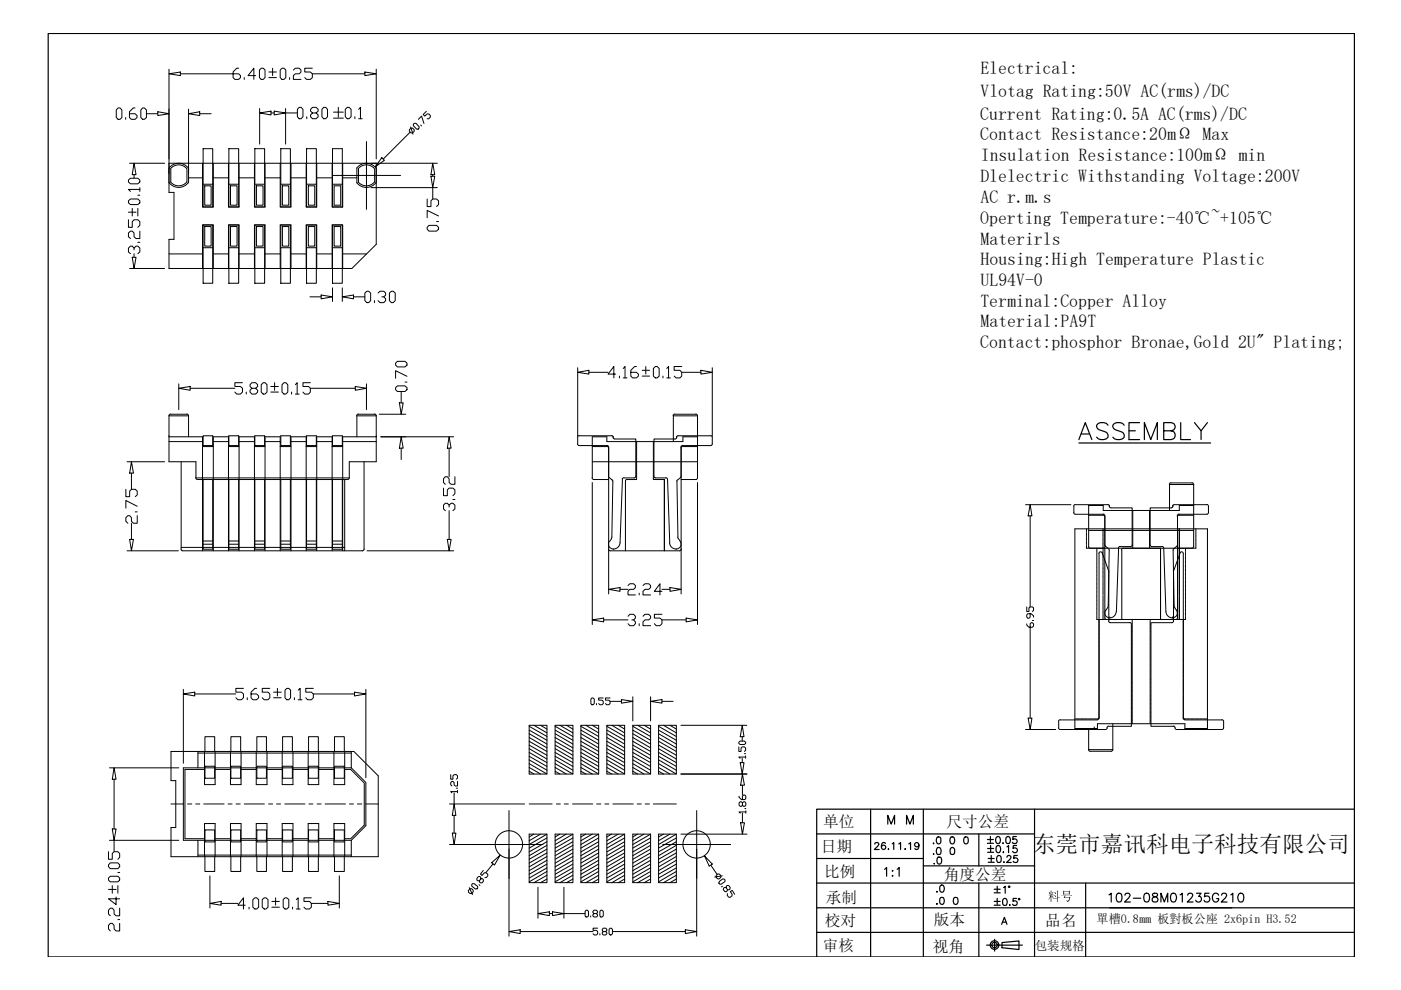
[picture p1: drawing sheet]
<svg xmlns="http://www.w3.org/2000/svg" width="297mm" height="210mm" viewBox="0 0 297 210" stroke-linecap="round" stroke-linejoin="round" font-family="sans-serif">
<!-- layer: DASH -->
<g fill="none" stroke="#000" stroke-width=".21">
<path d="M35.8 34.6h44v17.2l-5.2 5.1h-38.8v-6.2h1.1v-9.9h-1.1zM35.8 38.7a2.56 2.56 0 0 0 4.1 0M35.8 35.6a2.56 2.56 0 0 1 4.1 0M36.2 38.6a2.22 2.22 0 0 0 3.4 0M36.2 35.8a2.22 2.22 0 0 1 3.4 0M36.2 35.8v2.8M39.6 35.8v2.8M40 37.7h2.9M40 35.7v3.1M42.9 34.6v9.3h2.3v-9.3M43.1 31.5h2v12.4h-2zM43.1 39.1h2"/>
<path d="M43.4 39.4h1.4v4.1h-1.4zM45.2 37.7h3.2M48.4 34.6v9.3h2.3v-9.3M48.5 31.5h2.1v12.4h-2.1zM48.5 39.1h2.1M48.9 39.4h1.4v4.1h-1.4zM50.7 37.7h3.2M53.9 34.6v9.3h2.3v-9.3M54 31.5h2.1v12.4h-2.1zM54 39.1h2.1M54.4 39.4h1.4v4.1h-1.4zM56.2 37.7h3.2"/>
<path d="M59.4 34.6v9.3h2.3v-9.3M59.5 31.5h2.1v12.4h-2.1zM59.5 39.1h2.1M59.9 39.4h1.3v4.1h-1.3zM61.7 37.7h3.2M64.9 34.6v9.3h2.3v-9.3M65 31.5h2.1v12.4h-2.1zM65 39.1h2.1M65.4 39.4h1.3v4.1h-1.3zM67.2 37.7h3.2M70.4 34.6v9.3h2.3v-9.3M70.5 39.1h2.1"/>
<path d="M70.8 39.4h1.4v4.1h-1.4zM72.7 37.7h3M75.6 38.7a2.56 2.56 0 0 0 4.1 0M75.6 35.6a2.56 2.56 0 0 1 4.1 0M75.7 35.7v3.1M76 38.6a2.22 2.22 0 0 0 3.4 0M76 35.8a2.22 2.22 0 0 1 3.4 0M76 35.8v2.8M79.4 35.8v2.8M35.8 53.8h7.1M42.9 56.9v-9.2h2.3v9.2M43.1 47.7h2v12.4h-2z"/>
<path d="M43.1 52.5h2M43.4 48h1.4v4.2h-1.4zM45.2 53.8h3.2M48.4 56.9v-9.2h2.3v9.2M48.5 47.7h2.1v12.4h-2.1zM48.5 52.5h2.1M48.9 48h1.4v4.2h-1.4zM50.7 53.8h3.2M53.9 56.9v-9.2h2.3v9.2M54 47.7h2.1v12.4h-2.1zM54 52.5h2.1M54.4 48h1.4v4.2h-1.4z"/>
<path d="M56.2 53.8h3.2M59.4 56.9v-9.2h2.3v9.2M59.5 47.7h2.1v12.4h-2.1zM59.5 52.5h2.1M59.9 48h1.3v4.2h-1.3zM61.7 53.8h3.2M64.9 56.9v-9.2h2.3v9.2M65 47.7h2.1v12.4h-2.1zM65 52.5h2.1M65.4 48h1.3v4.2h-1.3zM67.2 53.8h3.2M70.4 56.9v-9.2h2.3v9.2"/>
<path d="M70.5 47.7h2.1v12.4h-2.1zM70.5 43.9v-12.4h2.1v12.4M70.5 52.5h2.1M70.8 48h1.4v4.2h-1.4zM72.7 53.8h5M35.8 88.2v9.7h5.7v3.4h32.6v-3.4h5.7v-9.7M35.8 92.6h7.1v24.2M35.8 93.6h7.1M35.8 88.2h4.2M36.2 87.8l-.4 .3M36.2 87.8h3.4M38.4 97.9v18.5"/>
<path d="M39.6 87.8l.4 .3M40 88.2v4.4M42.9 94.7h2.3M43.1 92.4h2v2.1h-2zM45.2 93.6h3.2M48.4 94.7h2.3M48.5 92.4h2.1v2.1h-2.1zM50.7 93.6h3.2M53.9 94.7h2.3M54 92.4h2.1v2.1h-2.1zM56.2 93.6h3.2M59.4 94.7h2.3"/>
<path d="M59.5 92.4h2.1v2.1h-2.1zM61.7 93.6h3.2M64.9 94.7h2.3M65 92.4h2.1v2.1h-2.1zM67.2 93.6h3.2M70.4 94.7h2.3M70.5 92.4h2.1v2.1h-2.1zM72.7 93.6h7.1M75.7 88.2v4.4M75.7 88.2h4.1M76 87.8l-.4 .3M76 87.8h3.4"/>
<path d="M77.2 97.9v18.5M79.4 87.8l.4 .3M79.8 92.6h-7.1v24.2M122.4 94.1l.4 .4 5.9-.1 .3 .4M122.5 92.7v1.4M122.8 92.4l-.4 .3M122.8 92.4h6.9M125.6 94.7l3.1-.1 .3 .4M125.6 97.9h22.3M129 94.8v21.6M129.7 92.4l.3 .3M130 92.7l.3 .4h4.5v7.9l-.4 .3"/>
<path d="M130 92.7h.1M135 93.6v8.1h-2M138.5 93.6v8.1h2.4v15.1M142.8 88.2h5.1M142.8 88.2v5.4M143.1 87.8l-.4 .3M143.1 87.8h4.4M143.1 93.1h-4.4v7.9M143.5 92.7h.1M143.5 92.7l-.4 .4M143.8 92.4l-.4 .3M143.8 92.4h6.9"/>
<path d="M144.4 94.8v21.6M147.5 87.8l.4 .3M147.9 94.7l-3.2-.1-.3 .4M147.9 88.2v13.1M147.9 92.6h-3.1v1h-16.1v-1h-3.1v8.7M150.7 92.4l.3 .3M150.7 94.5l-6-.1-.3 .4M151 92.7v1.4l-.3 .4M38.4 116.4l.3 .4h38.1M38.4 116.1h4.5M41.5 101.3l.4 .4h31.8M43.1 101.7v14.7h2v-14.7"/>
<path d="M43.1 116.1h2M43.1 115.4h2M43.1 114.7h2M45.2 116.8v-24.2h3.2v24.2M45.2 116.1h3.2M48.5 101.7v14.7h2.1v-14.7M48.5 116.1h2.1M48.5 115.4h2.1M48.5 114.7h2.1M50.7 116.8v-24.2h3.2v24.2M50.7 116.1h3.2M54 101.7v14.7h2.1v-14.7"/>
<path d="M54 116.1h2.1M54 115.4h2.1M54 114.7h2.1M56.2 116.8v-24.2h3.2v24.2M56.2 116.1h3.2M59.5 101.7v14.7h2.1v-14.7M59.5 116.1h2.1M59.5 115.4h2.1M59.5 114.7h2.1M61.7 116.8v-24.2h3.2v24.2M61.7 116.1h3.2M65 101.7v14.7h2.1v-14.7"/>
<path d="M65 116.1h2.1M65 115.4h2.1M65 114.7h2.1M67.2 116.8v-24.2h3.2v24.2M67.2 116.1h3.2M70.5 101.7v14.7h2.1v-14.7M70.5 116.1h2.1M70.5 115.4h2.1M70.5 114.7h2.1M72.7 116.1h.4M73.1 101.7v15.1M74.1 101.3l-.4 .4"/>
<path d="M77.2 116.4l-.4 .4M125.5 101.3l.4 .4M125.9 101.7h3.1M129 116.4l.4 .4h14.7l.3-.4M129 101l.1 .2M129.2 101.2l.6 .6M129.2 114.8a1.04 1.04 0 0 0 .8 1.6M129.6 114.2l-.3 .6M129.8 101.8l.1 .3-.2 11.8-.1 .3M130.1 116.4h.1M132 101.7l-.5 13.4a1.38 1.38 0 0 1-1.4 1.3M132.3 101.3l-.4 .3"/>
<path d="M132.3 101.3h2.2M132.6 102v14.8M133 101.6l-.4 .4M138.6 101l.4 .3h2.2M141.2 101.3l.3 .3 .5 13.5M142 115.1a1.38 1.38 0 0 0 1.3 1.3M143.4 116.4h.1M143.5 102.1l.2 11.8M143.6 101.8l-.1 .2M143.7 113.9l.1 .3M143.9 114.2l.3 .6M144.2 114.8a1.04 1.04 0 0 1-.8 1.6"/>
<path d="M144.4 101l-.7 .8M144.4 101.7h3.1M147.9 101.3l-.4 .4M227.6 108.7l.4 .3h5.9M227.7 107.3v1.4M227.9 112.1h28.1v42.4h-4.8v-1.1h-18.5v1.1h-4.8zM228 107l-.4 .3M228 107h6.9M230.3 115.7v.5h.3M230.3 112.1v.6M230.3 112.8h.1M230.3 112.9v.1"/>
<path d="M230.3 113.1v.5M230.3 113.7h.1M230.3 113.8v.1M230.3 114v.4M230.3 114.5v.1M230.3 114.7v.1M230.3 114.8v.5M230.3 115.3v.1M230.3 115.5v.1M230.7 116.2h.1M230.8 115.9l.3 .3M230.8 112.5h22.3"/>
<path d="M230.8 109.2h3.1M230.9 116.2h.1M231 116.2h21.9M232.6 116.2v.5M232.6 116.8v.1M232.6 117v.1M232.6 117.2v.4M232.6 117.7v.1M232.6 117.8v.1M232.6 118v.4M232.6 118.5v.1M232.6 118.7v.1"/>
<path d="M232.6 118.9v.4M232.6 119.4v.1M232.6 119.5v.1M232.6 119.7v.5M233 117.4l.3-.4 .4 .2 1.3 3.8M233 117.4v34.9M233.9 112.1v.4M233.9 112.6v.1M233.9 112.8h.1M233.9 112.9v.5M233.9 113.5v.1M233.9 113.7h.1"/>
<path d="M233.9 113.8v.4M233.9 114.3v.1M233.9 114.5v.1M233.9 114.7v.4M233.9 115.2v.1M233.9 115.3v.1M233.9 115.5v.4M233.9 116v.1M233.9 116.2v.1M233.9 116.4v.4M233.9 116.9v.1M233.9 117.1v.1"/>
<path d="M233.9 117.2v.5M233.9 117.8h.1M233.9 117.9v.1M233.9 118.1v.4M233.9 118.6v.1M233.9 118.8v.1M233.9 118.9v.5M233.9 119.5h.1M233.9 119.6v.1M233.9 119.8v.5M233.9 109l.3 .4v21.6M233.9 109.2l.3 .4"/>
<path d="M234.2 115.5l1 1.2-.2 11.8-.2 .3M234.9 107l.3 .3M235.2 107.3l.3 .4h4.5v8l-.3 .2h-2.2M235.2 107.3h.1M237.2 116.2l-.5 13.5M237.5 115.9l-.4 .3M237.8 116.6v14.7M238.2 116.2l-.4 .4M240.2 108.2v8h-2M243.7 108.2v8h2.4v15.1v-15.1M244.2 115.9h2.2M246.4 115.9l.3 .3"/>
<path d="M246.7 116.2l.5 13.5a1.38 1.38 0 0 0 1.4 1.3M248.3 102.3l-.4 .4M248.3 102.4h4.4M248.7 107.3l-.4 .4h-4.4v7.9l.3 .3M248.7 107.3h.1M249 107l-.4 .3M249 107h6.9M249.7 109.4v21.6M249.7 115.5l-1 1.2 .2 11.8 .2 .3a1.16 1.16 0 0 1 .5 1.3 1.16 1.16 0 0 1-1 .9M250 109.2l-.4 .4M250 109l-.4 .4M250 109.2h3.1"/>
<path d="M250 112.1v.4M250 112.6v.1M250 112.8h.1M250 112.9v.5M250 113.5v.1M250 113.7h.1M250 113.8v.4M250 114.3v.1M250 114.5v.1M250 114.7v.4M250 115.2v.1M250 115.3v.1"/>
<path d="M250 115.5v.4M250 116v.1M250 116.2v.1M250 116.4v.4M250 116.9v.1M250 117.1v.1M250 117.2v.5M250 117.8h.1M250 117.9v.1M250 118.1v.4M250 118.6v.1M250 118.8v.1"/>
<path d="M250 118.9v.5M250 119.5h.1M250 119.6v.1M250 119.8v.5M251.3 116.2v.5M251.3 116.8v.1M251.3 117v.1M251.3 117.2v.4M251.3 117.7v.1M251.3 117.8v.1M251.3 118v.4M251.3 118.5v.1"/>
<path d="M251.3 118.7v.1M251.3 118.9v.4M251.3 119.4v.1M251.3 119.5v.1M251.3 119.7v.5M252.7 102.3l.4 .4M253 116.2h.1M253.1 102.7v13.2l-.4 .3M253.1 107.2h-3.1v1h-16.1v-1h-3.1v8.7M253.1 102.7h-5.1v5.5M253.1 116.2h.1M253.5 115.7v.5h-.2"/>
<path d="M253.5 112.1v.6M253.5 112.8h.1M253.5 112.9v.1M253.5 113.1v.5M253.5 113.7h.1M253.5 113.8v.1M253.5 114v.4M253.5 114.5v.1M253.5 114.7v.1M253.5 114.8v.5M253.5 115.3v.1M253.5 115.5v.1"/>
<path d="M255.9 107l.3 .3v1.4M256.2 108.7l-.3 .3h-5.9M232.6 130.9v.4h1.3v-.3M232.6 120.3h.1M232.6 120.4v.1M232.6 120.6v.4M232.6 121.1v.1M232.6 121.3v.1M232.6 121.4v.5M232.6 121.9v.1M232.6 122.1v.1M232.6 122.3v.4"/>
<path d="M232.6 122.8v.1M232.6 123v.1M232.6 123.2v.4M232.6 123.7v.1M232.6 123.9h.1M232.6 124v.4M232.6 124.5v.1M232.6 124.7v.1M232.6 124.9v.4M232.6 125.4v.1M232.6 125.5v.1M232.6 125.7v.4"/>
<path d="M232.6 126.2v.2M232.6 126.4v.1M232.6 126.6v.4M232.6 127.1v.1M232.6 127.3v.1M232.6 127.5v.4M232.6 128h.1M232.6 128.1v.1M232.6 128.3v.4M232.6 128.8v.1M232.6 129v.1M232.6 129.1v.5"/>
<path d="M232.6 129.7v.1M232.6 129.9h.1M232.6 130v.5M232.6 130.5v.1M232.6 130.7v.1M233.9 131.3h.3M233.9 120.3v.1M233.9 120.5v.1M233.9 120.7v.4M233.9 121.2v.1M233.9 121.4h.1M233.9 121.5v.4"/>
<path d="M233.9 122v.1M233.9 122.2v.1M233.9 122.4v.4M233.9 122.9v.1M233.9 123.1v.1M233.9 123.3v.4M233.9 123.8v.1M233.9 123.9v.1M233.9 124.1v.4M233.9 124.6v.1M233.9 124.8v.1M233.9 125v.4"/>
<path d="M233.9 125.5h.1M233.9 125.6v.1M233.9 125.8v.4M233.9 126.4h.1M233.9 126.5v.1M233.9 126.7v.4M233.9 127.2v.1M233.9 127.4v.1M233.9 127.5v.5M233.9 128v.1M233.9 128.2v.1M233.9 128.4v.4"/>
<path d="M233.9 128.9v.1M233.9 129.1h.1M233.9 129.2v.5M233.9 129.8v.1M233.9 129.9v.1M233.9 130.1v.4M233.9 130.6v.1M233.9 130.8v.1M234.2 131l.4 .3M234.3 131.3h.1M234.5 131.3h15.2M234.8 128.8a1.16 1.16 0 0 0-.6 1.2 1.16 1.16 0 0 0 .8 1h.3"/>
<path d="M235 131.7l.4 .3M235.1 121v.1M235.1 121.1v10.6M235.3 131h.1M235.4 132h4.1M236.7 129.7a1.38 1.38 0 0 1-1.4 1.3M239.5 132l.4 .4v21.6h-4.8M240 131.3v.6M240 132v.1M240 132.2h.1M240 132.3v.4M240 132.8v.1"/>
<path d="M240 133v.1M240 133.2v.4M240 133.7v.1M240 133.8v.1M240 134v.5M240 134.6h.1M240 134.7v.1M240 134.9v.4M240 135.4v.1M240 135.6v.1M240 135.7v.5M240 136.3h.1"/>
<path d="M240 136.4v.1M240 136.6v.4M240 137.1v.1M240 137.3v.1M240 137.5v.4M240 138v.1M240 138.2h.1M240 138.3v.5M240 138.8v.1M240 139v.1M240 139.2v.4M240 139.7v.1"/>
<path d="M240 139.9h.1M243.9 131.3v.6M243.9 132v.1M243.9 132.2h.1M243.9 132.3v.4M243.9 132.8v.1M243.9 133v.1M243.9 133.2v.4M243.9 133.7v.1M243.9 133.8v.1M243.9 134v.5M243.9 134.6h.1"/>
<path d="M243.9 134.7v.1M243.9 134.9v.4M243.9 135.4v.1M243.9 135.6v.1M243.9 135.7v.5M243.9 136.3h.1M243.9 136.4v.1M243.9 136.6v.4M243.9 137.1v.1M243.9 137.3v.1M243.9 137.5v.4M243.9 138v.1"/>
<path d="M243.9 138.2h.1M243.9 138.3v.5M243.9 138.8v.1M243.9 139v.1M243.9 139.2v.4M243.9 139.7v.1M243.9 139.9h.1M244 132.4v21.6h4.8M244.3 132l-.3 .3M244.4 132h4.1M248.6 131h.1M248.8 121v.1"/>
<path d="M248.8 121.1v10.6l-.4 .3M248.8 121l1.4-3.8 .2-.2 .3 .1 .2 .3v34.9M249.7 131l-.4 .3M249.8 131.3h.1M250 131v.3M250 120.3v.1M250 120.5v.1M250 120.7v.4M250 121.2v.1M250 121.4h.1M250 121.5v.4M250 122v.1"/>
<path d="M250 122.2v.1M250 122.4v.4M250 122.9v.1M250 123.1v.1M250 123.3v.4M250 123.8v.1M250 123.9v.1M250 124.1v.4M250 124.6v.1M250 124.8v.1M250 125v.4M250 125.5h.1"/>
<path d="M250 125.6v.1M250 125.8v.4M250 126.4h.1M250 126.5v.1M250 126.7v.4M250 127.2v.1M250 127.4v.1M250 127.5v.5M250 128v.1M250 128.2v.1M250 128.4v.4M250 128.9v.1"/>
<path d="M250 129.1h.1M250 129.2v.5M250 129.8v.1M250 129.9v.1M250 130.1v.4M250 130.6v.1M250 130.8v.1M250.1 131.3h.4M250.6 131.3h.1M250.8 131.3h.1M251.3 130.9v.4h-.3M251.3 120.3h.1"/>
<path d="M251.3 120.4v.1M251.3 120.6v.4M251.3 121.1v.1M251.3 121.3v.1M251.3 121.4v.5M251.3 121.9v.1M251.3 122.1v.1M251.3 122.3v.4M251.3 122.8v.1M251.3 123v.1M251.3 123.2v.4M251.3 123.7v.1"/>
<path d="M251.3 123.9h.1M251.3 124v.4M251.3 124.5v.1M251.3 124.7v.1M251.3 124.9v.4M251.3 125.4v.1M251.3 125.5v.1M251.3 125.7v.4M251.3 126.2v.2M251.3 126.4v.1M251.3 126.6v.4M251.3 127.1v.1"/>
<path d="M251.3 127.3v.1M251.3 127.5v.4M251.3 128h.1M251.3 128.1v.1M251.3 128.3v.4M251.3 128.8v.1M251.3 129v.1M251.3 129.1v.5M251.3 129.7v.1M251.3 129.9h.1M251.3 130v.5M251.3 130.5v.1"/>
<path d="M251.3 130.7v.1M36.3 159.3h38.7l5.2 5.2v17.1h-43.9v-6.1h1v-10h-1zM42 159.7h32.5M42 159.3v3.5M43.4 159.3v7.1h2.2v-7.1M43.4 159.3v-3.1h2.1v3.1M48.9 159.3v7.1h2.2v-7.1M49 159.3v-3.1h2v3.1M54.3 159.3v7.1h2.3v-7.1M54.5 159.3v-3.1h2v3.1M59.8 159.3v7.1h2.3v-7.1M59.9 159.3v-3.1h2.1v3.1"/>
<path d="M65.3 159.3v7.1h2.3v-7.1M65.4 159.3v-3.1h2.1v3.1M70.8 159.3v7.1h2.3v-7.1M70.9 159.3v-3.1h2.1v3.1M74.5 159.3v3.5M112.2 153.8h3.8v10.3h-3.8zM112.2 158.7l3.8 2.2M112.2 159.5l3.8 2.2M112.2 157.2l3.8 2.1M112.2 158l3.8 2.1M112.2 155.6l3.8 2.2M112.2 156.4l3.8 2.2"/>
<path d="M112.2 154l3.8 2.2M112.2 154.8l3.8 2.2M113.2 153.8l2.8 1.6M114.6 153.8l1.4 .8M117.7 153.8h3.8v10.3h-3.8zM117.7 157.2l3.8 2.1M117.7 158l3.8 2.1M117.7 156.4l3.8 2.2M117.7 158.7l3.8 2.2M117.7 159.5l3.8 2.2M117.7 155.6l3.8 2.2M117.7 154l3.8 2.2"/>
<path d="M117.7 154.8l3.8 2.2M118.7 153.8l2.8 1.6M120.1 153.8l1.4 .8M123.2 153.8h3.7v10.3h-3.7zM123.2 158.7l3.7 2.2M123.2 156.4l3.7 2.2M123.2 159.5l3.7 2.2M123.2 157.2l3.7 2.1M123.2 158l3.7 2.1M123.2 155.6l3.7 2.2M123.2 154l3.7 2.2M123.2 154.8l3.7 2.2"/>
<path d="M124.2 153.8l2.7 1.6M125.6 153.8l1.3 .8M128.7 153.8h3.7v10.3h-3.7zM128.7 157.2l3.7 2.1M128.7 158l3.7 2.1M128.7 158.7l3.7 2.2M128.7 159.5l3.7 2.2M128.7 155.6l3.7 2.2M128.7 156.4l3.7 2.2M128.7 154l3.7 2.2M128.7 154.8l3.7 2.2M129.7 153.8l2.7 1.6"/>
<path d="M131.1 153.8l1.3 .8M134.2 153.8h3.7v10.3h-3.7zM134.2 158.7l3.7 2.2M134.2 159.5l3.7 2.2M134.2 157.2l3.7 2.1M134.2 158l3.7 2.1M134.2 155.6l3.7 2.2M134.2 156.4l3.7 2.2M134.2 154l3.7 2.2M134.2 154.8l3.7 2.2M135.2 153.8l2.7 1.6M136.6 153.8l1.3 .8"/>
<path d="M139.6 153.8h3.8v10.3h-3.8zM139.6 158.7l3.8 2.2M139.6 157.2l3.8 2.1M139.6 156.4l3.8 2.2M139.6 159.5l3.8 2.2M139.6 158l3.8 2.1M139.6 155.6l3.8 2.2M139.6 154l3.8 2.2M139.6 154.8l3.8 2.2M140.7 153.8l2.7 1.6M142 153.8l1.4 .8M224.4 154.3l.4 .4h9.6"/>
<path d="M224.5 153v1.3M224.8 152.6l-.4 .4M224.8 152.6h7.9M227.9 152.4h.5M228.4 152.4h.1M228.6 152.4h.1M228.8 152.4h.4M229.3 152.4h.1M229.5 152.4h.1M229.6 152.4h.5M230.1 152.4h.1M230.3 152.4h.1"/>
<path d="M230.5 152.4h.4M230.8 158.9l.3 .4h4.5M231 152.4h.1M231.2 152.4h.1M231.4 152.4h.4M231.9 152.4h.1M232 154.3h.1M232 152.4h.1M233 152.2l-.3 .4M233 152.1l-.2 .3h-.6M234.8 154.3l-.4 .4M235.1 154l-.4 .3"/>
<path d="M235.9 158.9l-.3 .4M235.9 153.4v5.5h-5.1v-4.4M240 140v.4M240 140.5v.2M240 140.7v.1M240 140.9v.4M240 141.4v.1M240 141.6v.1M240 141.8v.4M240 142.3v.1M240 142.4v.1M240 142.6v.4"/>
<path d="M240 143.1v.1M240 143.3v.1M240 143.5v.4M240 144v.1M240 144.2v.1M240 144.3v.5M240 144.9h.1M240 145v.1M240 145.2v.4M240 145.7v.1M240 145.9v.1M240 146v.5"/>
<path d="M240 146.5v.1M240 146.7v.1M240 146.9v.4M240 147.4v.1M240 147.6v.1M240 147.8v.4M240 148.3v.1M240 148.4v.1M240 148.6v.4M240 149.1v.1M240 149.3v.1M240 149.5v.4"/>
<path d="M240 150v.1M240 150.1v.1M240 150.3v.5M240 150.9h.1M240 151v.1M240 151.2v.4M240 151.7v.1M240 151.9v.1M240 152v.5M240 152.6h.1M240 152.7v.1M240 152.9v.5"/>
<path d="M243.9 140v.4M243.9 140.5v.2M243.9 140.7v.1M243.9 140.9v.4M243.9 141.4v.1M243.9 141.6v.1M243.9 141.8v.4M243.9 142.3v.1M243.9 142.4v.1M243.9 142.6v.4M243.9 143.1v.1M243.9 143.3v.1"/>
<path d="M243.9 143.5v.4M243.9 144v.1M243.9 144.2v.1M243.9 144.3v.5M243.9 144.9h.1M243.9 145v.1M243.9 145.2v.4M243.9 145.7v.1M243.9 145.9v.1M243.9 146v.5M243.9 146.5v.1M243.9 146.7v.1"/>
<path d="M243.9 146.9v.4M243.9 147.4v.1M243.9 147.6v.1M243.9 147.8v.4M243.9 148.3v.1M243.9 148.4v.1M243.9 148.6v.4M243.9 149.1v.1M243.9 149.3v.1M243.9 149.5v.4M243.9 150v.1M243.9 150.1v.1"/>
<path d="M243.9 150.3v.5M243.9 150.9h.1M243.9 151v.1M243.9 151.2v.4M243.9 151.7v.1M243.9 151.9v.1M243.9 152v.5M243.9 152.6h.1M243.9 152.7v.1M243.9 152.9v.5M248.8 154l.7 .7M250.8 152.2l.4 .4"/>
<path d="M250.9 152.1l.2 .3h.6M251.2 152.6h7.9M251.8 152.4h.1M251.9 152.4h.1M252.1 152.4h.4M252.6 152.4h.1M252.8 152.4h.1M253 152.4h.4M253.5 152.4h.1M253.7 152.4h.1M253.8 152.4h.5M254.4 152.4h.1"/>
<path d="M254.5 152.4h.1M254.7 152.4h.4M255.2 152.4h.1M255.4 152.4h.1M255.5 152.4h.5M259.1 152.6l.3 .4v1.3M259.4 154.3l-.3 .4h-9.6M36.3 170.5h2.6M38.9 162.8h35.6l3.1 3.1v9.2l-3.1 3.1h-35.6zM39.8 170.5h.9M41.5 170.5h.8M42 178.2v3.4"/>
<path d="M43.2 170.5h4.3M43.4 163.1h-4.2v14.7h4.2M43.4 162.5h2.1v2.5h-2.1zM43.4 176h2.1v2.5h-2.1zM45.6 163.1h3.3M45.6 177.8h3.3M48.4 170.5h.8M49 162.5h2v2.5h-2zM49 176h2v2.5h-2zM50.1 170.5h.8M51.1 163.1h3.2M51.1 177.8h3.2"/>
<path d="M51.8 170.5h4.3M54.5 162.5h2v2.5h-2zM54.5 176h2v2.5h-2zM56.6 163.1h3.2M56.6 177.8h3.2M57 170.5h.8M58.6 170.5h.9M59.9 162.5h2.1v2.5h-2.1zM59.9 176h2.1v2.5h-2.1zM60.4 170.5h4.3M62.1 163.1h3.2M62.1 177.8h3.2"/>
<path d="M65.4 162.5h2.1v2.5h-2.1zM65.4 176h2.1v2.5h-2.1zM65.5 170.5h.9M67.2 170.5h.9M67.6 163.1h3.2M67.6 177.8h3.2M68.9 170.5h4.4M70.9 162.5h2.1v2.5h-2.1zM70.9 176h2.1v2.5h-2.1zM73.1 163.1h1.3l2.8 2.9v8.9l-2.8 2.9h-1.3M74.1 170.5h.8M74.5 178.2v3.4"/>
<path d="M75.8 170.5h.9M77.5 170.5h2.7M112.2 176.9h3.8v10.2h-3.8zM112.2 170.5h4.9M112.2 161.9l3.8 2.2M112.2 162.7l2.4 1.4M112.2 160.3l3.8 2.2M112.2 161.1l3.8 2.2M112.2 163.5l1 .6M113.2 176.9l-1 .5M114.6 176.9l-2.4 1.4M116 176.9l-3.8 2.2"/>
<path d="M116 178.5l-3.8 2.1M116 177.7l-3.8 2.1M116 179.2l-3.8 2.2M117.7 176.9h3.8v10.2h-3.8zM117.7 160.3l3.8 2.2M117.7 161.9l3.8 2.2M117.7 162.7l2.4 1.4M117.7 161.1l3.8 2.2M117.7 163.5l1 .6M118 170.5h.8M118.7 176.9l-1 .5M119.6 170.5h.9"/>
<path d="M120.1 176.9l-2.4 1.4M121.4 170.5h4.3M121.5 177.7l-3.8 2.1M121.5 176.9l-3.8 2.2M121.5 178.5l-3.8 2.1M121.5 179.2l-3.8 2.2M123.2 176.9h3.7v10.2h-3.7zM123.2 161.9l3.7 2.2M123.2 162.7l2.4 1.4M123.2 160.3l3.7 2.2M123.2 161.1l3.7 2.2M123.2 163.5l1 .6"/>
<path d="M124.2 176.9l-1 .5M125.6 176.9l-2.4 1.4M126.5 170.5h.9M126.9 176.9l-3.7 2.2M126.9 178.5l-3.7 2.1M126.9 177.7l-3.7 2.1M126.9 179.2l-3.7 2.2M128.2 170.5h.9M128.7 176.9h3.7v10.2h-3.7zM128.7 161.9l3.7 2.2M128.7 160.3l3.7 2.2M128.7 162.7l2.4 1.4"/>
<path d="M128.7 161.1l3.7 2.2M128.7 163.5l1 .6M129.7 176.9l-1 .5M129.9 170.5h4.4M131.1 176.9l-2.4 1.4M132.4 177.7l-3.7 2.1M132.4 179.2l-3.7 2.2M132.4 176.9l-3.7 2.2M132.4 178.5l-3.7 2.1M134.2 176.9h3.7v10.2h-3.7zM134.2 161.9l3.7 2.2M134.2 162.7l2.3 1.4"/>
<path d="M134.2 160.3l3.7 2.2M134.2 161.1l3.7 2.2M134.2 163.5l1 .6M135.1 170.5h.8M135.2 176.9l-1 .5M136.5 176.9l-2.3 1.4M136.8 170.5h.9M137.9 177.7l-3.7 2.1M137.9 176.9l-3.7 2.2M137.9 178.5l-3.7 2.1M137.9 179.2l-3.7 2.2M138.5 170.5h4.9"/>
<path d="M139.6 176.9h3.8v10.2h-3.8zM139.6 161.9l3.8 2.2M139.6 160.3l3.8 2.2M139.6 162.7l2.4 1.4M139.6 161.1l3.8 2.2M139.6 163.5l1.1 .6M140.7 176.9l-1.1 .5M142 176.9l-2.4 1.4M143.4 176.9l-3.8 2.2M143.4 178.5l-3.8 2.1M143.4 177.7l-3.8 2.1M143.4 179.2l-3.8 2.2"/>
<path d="M42 181.3h32.5M43.4 181.6v-7h2.2v7M43.4 181.6v3.2h2.1v-3.2M48.9 181.6v-7h2.2v7M49 181.6v3.2h2v-3.2M54.3 181.6v-7h2.3v7M54.5 181.6v3.2h2v-3.2M59.8 181.6v-7h2.3v7M59.9 181.6v3.2h2.1v-3.2M65.3 181.6v-7h2.3v7M65.4 181.6v3.2h2.1v-3.2M70.8 181.6v-7h2.3v7"/>
<path d="M70.9 181.6v3.2h2.1v-3.2M116 180l-3.8 2.2M116 181.6l-3.8 2.2M116 180.8l-3.8 2.2M116 183.2l-3.8 2.2M116 182.4l-3.8 2.2M116 184.8l-3.8 2.2M116 184l-3.8 2.2M116 186.4l-1.4 .7M116 185.6l-2.8 1.5M121.5 180l-3.8 2.2M121.5 181.6l-3.8 2.2"/>
<path d="M121.5 180.8l-3.8 2.2M121.5 183.2l-3.8 2.2M121.5 182.4l-3.8 2.2M121.5 184.8l-3.8 2.2M121.5 184l-3.8 2.2M121.5 186.4l-1.4 .7M121.5 185.6l-2.8 1.5M126.9 181.6l-3.7 2.2M126.9 180l-3.7 2.2M126.9 180.8l-3.7 2.2M126.9 183.2l-3.7 2.2M126.9 182.4l-3.7 2.2"/>
<path d="M126.9 184.8l-3.7 2.2M126.9 184l-3.7 2.2M126.9 186.4l-1.3 .7M126.9 185.6l-2.7 1.5M132.4 180l-3.7 2.2M132.4 180.8l-3.7 2.2M132.4 181.6l-3.7 2.2M132.4 183.2l-3.7 2.2M132.4 182.4l-3.7 2.2M132.4 184.8l-3.7 2.2M132.4 184l-3.7 2.2M132.4 186.4l-1.3 .7"/>
<path d="M132.4 185.6l-2.7 1.5M137.9 181.6l-3.7 2.2M137.9 180.8l-3.7 2.2M137.9 180l-3.7 2.2M137.9 183.2l-3.7 2.2M137.9 182.4l-3.7 2.2M137.9 184.8l-3.7 2.2M137.9 184l-3.7 2.2M137.9 186.4l-1.3 .7M137.9 185.6l-2.7 1.5M143.4 180l-3.8 2.2M143.4 181.6l-3.8 2.2"/>
<path d="M143.4 180.8l-3.8 2.2M143.4 183.2l-3.8 2.2M143.4 182.4l-3.8 2.2M143.4 184.8l-3.8 2.2M143.4 184l-3.8 2.2M143.4 186.4l-1.4 .7M143.4 185.6l-2.7 1.5"/>
<circle cx="107.9" cy="179" r="2.9"/>
<circle cx="147.7" cy="179" r="2.9"/>
</g>
<!-- layer: TEXT -->
<g fill="none" stroke="#000" stroke-width=".21">
<path d="M35.8 15.6l2.4-.3v.7zM35.8 14.7v22.1M50.6 14.5h-.4l-.8 .8v1.2l.4 .3h.8l.4-.3v-.5l-.4-.4h-12.4M51.8 16.5v.3M54.2 16h-1.6l1.2-1.5v2.3M55.4 14.5h.4l.4 .3v1.7l-.4 .3h-.4l-.4-.3v-1.7zM57 16.5h1.6M57 15.3h1.6M57.8 14.5v1.5M59.8 14.5h.4l.4 .3v1.7l-.4 .3h-.4l-.4-.3v-1.7zM61.4 16.5v.3M62.2 14.8l.4-.3h.8l.4 .3v.5l-.4 .3h-.8l-.4 .4v.8h1.6"/>
<path d="M66.2 14.5h-1.6v.8h1.2l.4 .3v.9l-.4 .3h-.8l-.4-.3M66.2 15.6h11.2M77.4 15.3l2.4 .3-2.4 .4zM79.8 14.7v19M27.2 38.2l.5-.4h1.5l.4 .4v.4l-.4 .4h-1.5l-.5-.4zM27.5 34.6h7.4M28.4 34.6l.4 2.4h-.8zM28.4 37v.8M29.6 39.8v.8M33.5 23.7l2.3 .4-2.3 .4zM40 24.1l2.3-.4v.8zM40 23.1v13.7"/>
<path d="M42.3 24.1h2.5M55 23.9l2.5-.3v.8zM55 23v7.6M57.5 23.9h.6M58.1 23.6l2.5 .3-2.5 .5zM60.6 23v7.6M60.6 23.9h2.4M63.4 22.8h.5l.3 .4v1.6l-.3 .4h-.5l-.4-.4v-1.6zM65 24.8v.4M66.3 23.9l-.5-.3v-.4l.5-.4h.7l.5 .4v.4l-.5 .3h-.7l-.5 .5v.4l.5 .4h.7l.5-.4v-.4l-.5-.5M68.6 22.8h.5l.3 .4v1.6l-.3 .4h-.5l-.3-.4v-1.6zM70.5 37.2h14.4"/>
<path d="M70.7 23.8h2.1M70.7 25h2.1M71.7 22.8v2M73.2 23.2l.4-.4h.4l.4 .4v1.6l-.4 .4h-.4l-.4-.4zM75.2 24.8v.4M76 23.2l.4-.4v2.4M76 25.2h.8M77.7 30v14.4M78.7 34.6h14M78.7 39.8h14M81 33.4l.5 .6-1.9 1.4zM86.8 27.5l.3-.3h.4l.3 .3v.3l-.3 .4h-.4l-.3-.4z"/>
<path d="M87 28l-5.7 5.7M87.1 26.9l.5 1.5M87.6 26.3l.6-.2 .7 .8-.1 .3-.1 .2h-.4l-.7-.7zM88.7 25.3l.7-.7 .5 1.6M89.2 26.5l.2 .2M90.4 23.6l-.7 .7 .4 .3 .5-.4h.3l.3 .3v.3l-.3 .4h-.3M91.4 37.4h.8l-.4 2.4zM91.8 34.6l.4 2.4h-.8zM91.8 37v.4M27.2 46.6v1.6h.8v-1.2l.4-.4h.8l.4 .4v.8l-.4 .4M27.2 42.6l.5-.4h1.5l.4 .4v.4l-.4 .4h-1.5l-.5-.4zM27.2 45h1.6"/>
<path d="M27.5 56.9h7.4M28 54.6h.8l-.4 2.3zM28 44.2v1.6M28.4 53v-.4l-.4-.4h-.3l-.5 .4v.8l.5 .4M28.4 52.6l.4-.4h.4l.4 .4v.8l-.4 .4M28.4 53.8v.8M29.2 51.4h.4M29.2 44.2v1.6M29.2 41.4h.4M29.6 49v1.6h-.8l-.4-.4v-.8l-.4-.4h-.3l-.5 .4v.8l.5 .4M29.6 40.2h-2.4l.5 .4M65.7 62.9h2.4"/>
<path d="M68.1 62.6l2.4 .3-2.4 .5zM70.5 61v2.9M72.6 62.9l2.3-.3v.8zM72.6 61v2.9M122.5 78.9l2.4-.4v.8zM122.5 78v14.5M124.9 78.9h4M130.5 79.3h-1.6l1.2-1.6v2.4M131.3 79.7v.4M132.1 78.1l.4-.4v2.4M134.9 77.7h-.4l-.8 .8v1.2l.4 .4h.8l.5-.4v-.4l-.5-.4h-1.2M136.2 79.7h1.5"/>
<path d="M136.2 78.5h1.5M136.9 77.7v1.6M138.5 78.1l.5-.4h.3l.5 .4v1.6l-.5 .4h-.3l-.5-.4zM140.6 79.7v.4M141.4 78.1l.3-.4v2.4M144.5 77.7h-1.6v.8h1.3l.3 .4v.8l-.3 .4h-.8l-.5-.4M144.5 78.9h4.1M148.6 78.5l2.4 .4-2.4 .4zM151 78v14.5M26.9 97.9h8M27.9 97.9l.4 2.4h-.8zM37.9 82.3l2.4-.4v.8z"/>
<path d="M37.9 81.4v5.5M40.3 82.3h9.5M51.4 81.1h-1.6v.8h1.2l.4 .4v.8l-.4 .5h-.8l-.4-.5M52.2 83.1v.5M53.4 82.3l-.4-.4v-.3l.4-.5h.8l.4 .5v.3l-.4 .4h-.8l-.4 .4v.4l.4 .5h.8l.4-.5v-.4l-.4-.4M55.4 81.6l.4-.5h.4l.4 .5v1.5l-.4 .5h-.4l-.4-.5zM57.4 83.1h1.6M57.4 81.9h1.6M58.2 81.1v1.6M59.8 81.6l.4-.5h.4l.4 .5v1.5l-.4 .5h-.4l-.4-.5zM61.8 83.1v.5M62.6 81.6l.4-.5v2.5"/>
<path d="M62.6 83.6h.8M65.8 81.1h-1.6v.8h1.2l.4 .4v.8l-.4 .5h-.8l-.4-.5M65.8 82.3h9.5M75.3 81.9l2.4 .4-2.4 .4zM77.7 81.4v5.5M80.4 87.8h5.6M80.7 92.6h15.5M84.7 85.4h.8l-.4 2.4zM85.1 92.6l.4 2.4h-.8zM85.1 95v2.4M95.2 92.6l.4 2.4h-.8zM95.2 95v6.1"/>
<path d="M132.1 80.1h.8M141.4 80.1h.7M26.9 116.8h10.9M27.5 114.4h.8l-.4 2.4zM27.9 100.3v3.4M27.9 110.9v3.5M77.8 116.8h18.4M94.8 114.4h.8l-.4 2.4zM95.2 108.3v6.1M125.6 102.3v30.1M129 116.4v9.5M144.4 116.4v9.5"/>
<path d="M147.9 102.3v30.1M217.4 107h9.6M218.4 107l.4 2.4h-.8zM218.4 109.4v19.3M125.6 131.4l2.4-.4v.9zM128 131.4h5.2M129 125l2.5-.4v.8zM140.3 131.4h5.2M142 124.6l2.4 .4-2.4 .4zM145.5 131l2.4 .4-2.4 .5zM217.7 132.3v.2l.5 .5h.7l.2-.3v-.4l-.2-.3h-.3l-.2 .3v20M217.7 128.7v1h.5v-.8l.2-.2h.5l.2 .2v.5l-.2 .3"/>
<path d="M218.4 130.1v.7l-.2 .3h-.3l-.2-.3v-.4l.2-.3h.7l.5 .5v.2M218.9 131.6h.2M38.9 147.1l2.4-.3v.8zM38.9 146.2v15.6M41.3 147.1h8.7M51.6 146h-1.6v.8h1.2l.4 .3v.8l-.4 .5h-.8l-.4-.5M52.4 147.9v.5M54.4 146h-.4l-.8 .8v1.1l.4 .5h.8l.4-.5v-.3l-.4-.5h-1.2M57.2 146h-1.6v.8h1.2l.4 .3v.8l-.4 .5h-.8l-.4-.5M58 147.9h1.6M58 146.8h1.6M58.8 146v1.6"/>
<path d="M60.8 146h.4l.4 .3v1.6l-.4 .5h-.4l-.4-.5v-1.6zM62.4 147.9v.5M63.2 146.3l.4-.3v2.4M63.2 148.4h.8M66.4 146h-1.6v.8h1.2l.4 .3v.8l-.4 .5h-.8l-.4-.5M66.4 147.1h8.8M75.2 146.8l2.4 .3-2.4 .5zM77.6 146.2v18.7M125.5 148h.2l.3 .2v1l-.3 .2h-.2l-.2-.2v-1zM126.5 149.2v.2M127.9 148h-1v.4h.7l.3 .3v.5l-.3 .2h-.4l-.3-.2M129.3 148h-.9v.4h.7l.2 .3v.5l-.2 .2h-.5l-.2-.2"/>
<path d="M129.3 148.7h2.5M131.8 148.3l2.4 .4-2.4 .4zM134.2 147.7v5.2M137.9 148.7l2.4-.4v.8zM137.9 147.7v5.2M140.3 148.7h2.4M144.4 153.8h13.9M156.6 158.4v.9h.5v-.7l.3-.2h.4l.3 .2v.5l-.3 .2M156.6 157.4l.3-.3h.9l.3 .3v.2l-.3 .2h-.9l-.3-.2zM157.4 153.8l.3 2.4h-.8zM157.4 156.2v.9M157.8 159.8h.3"/>
<path d="M217.4 154.7h6.4M218 152.3h.8l-.4 2.4zM23.2 162.8h14.7M23.2 178.2h14.7M23.8 175.8h.8l-.4 2.4zM24.2 162.8l.4 2.4h-.8zM24.2 165.2v10.6M24.2 178.2v2.4M95.3 179.1h19.8M95.3 170.5h15.9M95.6 164.2v1h.4v-.7l.3-.3h.4l.3 .3v.5l-.3 .2M95.9 176.6h.8l-.4 2.5z"/>
<path d="M96.3 170.5l.4 2.4h-.8zM96.3 168.1v2.4M96.3 172.9v3.7M96.7 167.1h.3M97 167.8h-1.4l.2 .3M97 165.7v1h-.5l-.2-.3v-.5l-.3-.2-.4 .2v.5l.2 .3M97 167.6v.5M107.9 171.9v26.6M140.5 179.1h14.4M144.4 176.9h14M144.4 164.1h14M147.7 171.9v26.6"/>
<path d="M156.7 168.8v.2l.5 .5h.7l.2-.2v-.5l-.2-.2h-.2l-.3 .2v.7M156.9 161.7h.8l-.3 2.4zM157 174.4h.8l-.4 2.5zM157.4 160.8v.9M157.4 164.1l.4 2.4h-.8zM157.4 170.3l.3-.3h.2l.2 .3v.4l-.2 .3h-.2l-.3-.3v-.4l-.2-.3h-.3l-.2 .3v.4l.2 .3h.3l.2-.3M157.4 166.5v2.1M157.4 172.4v2M157.9 171.4h.2M158.1 160.5h-1.5l.3 .3M158.1 160.3v.5M158.1 172.2h-1.4l.2 .2"/>
<path d="M158.1 171.9v.5M23 180.6v1.6h.8v-1.2l.4-.4h.8l.4 .4v.8l-.4 .4M23 188.6h1.6M23.4 185.8h1.6l.4 .4v.4l-.4 .4h-1.6l-.4-.4v-.4zM23.4 183h1.6l.4 .4v.4l-.4 .4h-1.6l-.4-.4v-.4zM23.8 187.8v1.6M24.6 190.2v1.6l-1.6-1.2h2.4M25 195h.4M25 187.8v1.6M25 185h.4M25.4 195.8v1.6h-.8l-.4-.4v-.8l-.4-.4h-.4l-.4 .4v.8l.4 .4M25.4 192.6v1.6h-.8l-.4-.4v-.8l-.4-.4h-.4l-.4 .4v.8l.4 .4"/>
<path d="M44.5 191.5l2.4-.4v.8zM44.5 185.7v6.8M46.9 191.5h3.5M52 191.9h-1.6l1.2-1.5v2.3M52.8 192.3v.4M53.6 190.7l.4-.3h.4l.4 .3v1.6l-.4 .4h-.4l-.4-.4zM55.6 190.7l.4-.3h.4l.4 .3v1.6l-.4 .4h-.4l-.4-.4zM57.6 192.3h1.6M57.6 191.1h1.6M58.4 190.4v1.5M60 190.7l.4-.3h.4l.4 .3v1.6l-.4 .4h-.4l-.4-.4zM62 192.3v.4"/>
<path d="M62.8 190.7l.4-.3v2.3M62.8 192.7h.8M66 190.4h-1.6v.7h1.2l.4 .4v.8l-.4 .4h-.8l-.4-.4M66 191.5h3.5M69.5 191.1l2.4 .4-2.4 .4zM71.9 185.7v6.8M99.5 188.2l.7 1.5M99.6 188.5l.4-.1 .3 .3v.3l-.3 .4-.3 .1-.4-.3v-.4zM100.2 187.4h.3l.8 .5-.2 .6h-.3l-.8-.6v-.3zM101.6 187.6l.1 .1M102 186.3h.3l.2 .2v.3l-.3 .4-.5-.1v-.4l.3-.4-.1-.3-.2-.2-.3 .1-.3 .4v.3l.2 .2 .4-.1M102.5 184.6l-.6 .7 .3 .3 .5-.5 .3-.1 .4 .3v.4l-.3 .3-.3 .1"/>
<path d="M104.2 182.9l1.9-1.6-1.3 2.1zM104.5 183.2l-1.5 1.8M107.9 197.5l2.4-.4v.8zM110.3 197.5h15.4M114.1 193.7l2.4-.4v.8zM114.1 188.1v6.6M116.5 193.7h.7M117.2 193.3l2.4 .4-2.4 .4zM119.6 188.1v6.6M119.6 193.7h4.5M124.3 193h.2l.3 .2v1l-.3 .2-.4-.2v-1zM125.2 194.2v.2"/>
<path d="M126 193.7l-.3-.2v-.3l.3-.2h.5l.2 .5-.2 .2h-.5l-.3 .3v.2l.3 .2h.5l.2-.2-.2-.5M127.4 193h.2l.3 .2v1l-.3 .2-.4-.2v-1zM129.9 197.5h15.4M145.3 197.1l2.4 .4-2.4 .4zM149.4 181.5l1.6 1.7-.6 .5zM150.7 183.5l1.4 1.9M151.9 185.6l.3-.3 .4 .1 .3 .3-.1 .4-.4 .3-.3-.1-.3-.4zM152.5 186.9l.8-.6 .4 .3v.3l-.8 .6-.4-.1-.1-.2zM153.1 185.7l-1.6 .3M153.2 187.9l-.2 .1M153.9 188.2l.1-.3 .2-.2 .4 .1 .2 .4-.2 .5-.4-.1-.3-.4h-.3l-.2 .1-.1 .3 .3 .4 .4 .1 .2-.5M154.2 189.5v.3l.2 .4 .4 .1 .4-.3 .1-.4-.5-.6 .5-.2 .5 .8"/>
</g>
<!-- layer: 0 -->
<path d="M228.7 93.9h28" fill="none" stroke="#000" stroke-width=".25"/>
<!-- layer: A4 -->
<g fill="none" stroke="#000" stroke-width=".25">
<path d="M10.2 7.1h277v195.8h-277zM173.2 176.8h46.1M184.6 171.6v31.3M185.5 179a.43 .43 0 0 1 .4-.4 .43 .43 0 0 1 .4 .3l-.2 .5-.7 .7h1M187.7 178.8a.41 .41 0 0 0-.6-.1l-.1 .2a.7 .7 0 0 0-.2 .8 .7 .7 0 0 0 .6 .4 .46 .46 0 0 0 .4-.5 .46 .46 0 0 0-.4-.4 .46 .46 0 0 0-.5 .4M189.2 178.9l.3-.3v1.5M190.6 178.9l.3-.3v1.5M192.7 178.9l.4-.3v1.5M194.8 179.1a.47 .47 0 0 1-.6 .5 .47 .47 0 0 1-.2-.8 .47 .47 0 0 1 .7 0l.1 .3a.72 .72 0 0 1-.6 1l-.2-.2M195.8 171.6v31.3M204.5 177.5l.4-.1a.8 .8 0 0 1 .4 .8 .8 .8 0 0 1-.6 .7 .97 .97 0 0 1-.2-1.4zM207.5 176.8v6.8"/>
<path d="M209.4 178h1.2M209.4 178.8h1.2M209.4 179.9h1.3M210 177.4v1.2M210 179.3v1.3M211.3 177.4a.43 .43 0 0 1 .7 .3v.9l-.1 .2h-.6a1.02 1.02 0 0 1 0-1.4zM211.4 179.4a.43 .43 0 0 1 .7 .2v.3a.69 .69 0 0 1-.5 .9 .97 .97 0 0 1-.2-1.4zM212.7 178.7v.1zM213.5 177.4a.43 .43 0 0 1 .6 .3v.9l-.1 .2h-.5l-.3-.6 .1-.5zM213.5 179.6l.3-.3v1.5M215.5 177.4h-.7l-.1 .6a.54 .54 0 0 1 .8 0 .54 .54 0 0 1-.1 .8 .54 .54 0 0 1-.8-.2M215.5 179.3h-.6l-.1 .6a.54 .54 0 0 1 .8 0 .54 .54 0 0 1-.1 .8 .54 .54 0 0 1-.8-.2"/>
<path d="M219.3 171.6v31.3M287.2 171.6h-114v31.3M173.2 182h22.6M173.2 192.5h114M173.2 187.2h114M173.2 197.7h114M188.3 180h.1zM191.8 180h.2zM195.8 183.6h23.5M207.5 187.2v15.7M209.4 180.7h1.3M209.5 182h1.3"/>
<path d="M209.5 182.8h1.3M210.2 181.4v1.3M210.8 191.1h1.3M210.8 191.9h1.3M210.8 188.5h1.3M210.8 189.3h1.3M210.9 199.2v2.5M211.4 187.9v1.3M211.4 190.5v1.3M211.5 181.5a.48 .48 0 0 1 .7 .2v.9l-.1 .2h-.6l-.2-.6zM212.4 199.8l3.6-.3v1.8l-3.6-.4zM212.7 180.7h.1z"/>
<path d="M212.8 190.6a.43 .43 0 0 1 .7 .2v.9l-.2 .2h-.5l-.2-.6v-.5zM212.8 188.2l.3-.3v1.5M212.9 182.7v.2zM213.5 181.8l.3-.4h.3l.2 .3-.2 .5-.7 .7h1M214.1 191.8v.2zM215.5 190.5h-.7v.6a.52 .52 0 0 1 .7 0 .52 .52 0 0 1-.1 .8 .52 .52 0 0 1-.7-.2M215.7 181.4h-.7l-.1 .6a.54 .54 0 0 1 .8 0 .54 .54 0 0 1-.1 .8 .54 .54 0 0 1-.8-.2M230.2 187.2v15.7M235.1 189.7l.5-.3v1.8M236.9 189.5a.61 .61 0 0 1 .9 .2 .96 .96 0 0 1-.6 1.5 1.23 1.23 0 0 1-.3-1.7zM238.5 189.8l.4-.4 .6 .2a.61 .61 0 0 1-.2 .8l-.9 .8h1.3M240.3 190.4h1.6"/>
<path d="M242.8 189.5a.61 .61 0 0 1 .8 .2 .97 .97 0 0 1-.6 1.5 1.03 1.03 0 0 1-.4-1.5zM244.4 189.5a.36 .36 0 0 0 .2 .6 .69 .69 0 0 1 .8 .3 .69 .69 0 0 1-.1 .8 .75 .75 0 0 1-1-.3 .95 .95 0 0 1 1-.9l.1-.4a.71 .71 0 0 0-1-.1zM246.1 191.2v-1.8l.8 1.8 .7-1.8v1.8M248.4 189.5a.61 .61 0 0 1 .9 .2 .97 .97 0 0 1-.6 1.5 1.03 1.03 0 0 1-.4-1.5zM250.2 189.7l.5-.3v1.8M251.8 189.8l.4-.4 .6 .2a.61 .61 0 0 1-.2 .8l-.9 .8h1.3M253.7 189.4h.9l-.5 .7a.62 .62 0 0 1 .5 1 .62 .62 0 0 1-1.1-.2M256.3 189.4h-.8l-.1 .7a.66 .66 0 0 1 1 0 .66 .66 0 0 1-.2 1 .66 .66 0 0 1-.9-.2M258.4 189.8a.64 .64 0 0 0-1-.3 1 1 0 0 0-.3 1 1 1 0 0 0 .9 .7l.4-.4v-.3h-.4M259 189.8l.3-.4 .7 .2a.61 .61 0 0 1-.2 .8l-.9 .8h1.3M261 189.7l.4-.3v1.8M262.7 189.5a.63 .63 0 0 1 .9 .2 .96 .96 0 0 1-.6 1.5 1.15 1.15 0 0 1-.3-1.7z"/>
<path d="M209.2 200.4h7.6"/>
<circle cx="213.9" cy="188" r=".15"/>
<circle cx="216.1" cy="190.6" r=".15"/>
<circle cx="210.9" cy="200.4" r=".91"/>
<circle cx="210.9" cy="200.4" r=".57"/>
</g>
<g fill="#000">
<path d="M222.8 188.8l.2 .1-.1 .8 .3-.1 .2 .2h-.5l.1 .2a.21 .21 0 0 1 .3 .1 .21 .21 0 0 1-.1 .3l-.3-.4v1.1l-.1 .1v-1.1l-.6 .6 .5-.8-.4-.2h.5zM222.4 189.1a.25 .25 0 0 1 .2 .2 .25 .25 0 0 1-.1 .3zM223.5 189.1h.1a.26 .26 0 0 1 .3 .2 .26 .26 0 0 1-.1 .3zM223.5 189.8a.24 .24 0 0 1 .3 .1 .24 .24 0 0 1-.1 .3zM224.1 188.8l.2 .1v1.5l.2-.3 .2 .2-.4 .1v.8h-.2v-.8l-.9 .1 .9-.1zM223.2 189.1l.2 .1-.4 .4z"/>
<path d="M225.4 188.8h1.3l.2 .2-.1 .6h-1.2l-.2 .1zM225.6 189v.5h1v-.5zM225 189.9h2l.1-.2 .2 .2h-1.4l-.2 .4h1l.1-.2 .2 .2-.3 .7a.35 .35 0 0 1-.4 .2 .35 .35 0 0 1-.3-.2h.2a.4 .4 0 0 0 .4-.2 .4 .4 0 0 0 .1-.4h-1l-.2-.1 .2-.4z"/>
</g>
<text font-size="8.4" x="227.9" y="95.2">ASSEMBLY</text>
<g font-size="5.7">
<text x="23.6" y="26.5">0.60</text>
<text x="94.2" y="50.1" transform="rotate(-90 94.2 50.1)">0.75</text>
<text x="87.5" y="84.3" transform="rotate(-90 87.5 84.3)">0.70</text>
<text x="30.3" y="112.2" transform="rotate(-90 30.3 112.2)">2.75</text>
<text x="97.7" y="109.4" transform="rotate(-90 97.7 109.4)">3.52</text>
<text x="132.3" y="127.4">2.24</text>
<text x="132.3" y="134.1">3.25</text>
</g>
<text font-size="5.3" x="76.6" y="65.3">0.30</text>
<g font-size="4.9">
<text x="187.3" y="176">M M</text>
<text x="186.6" y="187">1:1</text>
<text x="197.6" y="190.5">.0</text>
</g>
<text font-size="4.8" x="219" y="180.7">东莞市嘉讯科电子科技有限公司</text>
<g font-size="4.4">
<text x="196.8" y="182.4">.0 0</text>
<text x="197.2" y="184.5">.0</text>
<text x="211.3" y="197.2">A</text>
<text x="124.9" y="199.3">5.80</text>
</g>
<g font-size="3.8">
<text x="207.9" y="15.8">Electrical:</text>
<text x="207.9" y="20.6">Vlotag Rating:50V AC(rms)/DC</text>
<text x="207.8" y="25.3">Current Rating:0.5A AC(rms)/DC</text>
<text x="207.8" y="29.7">Contact Resistance:20mΩ Max</text>
<text x="208" y="34.1">Insulation Resistance:100mΩ min</text>
<text x="207.9" y="38.6">Dlelectric Withstanding Voltage:200V</text>
<text x="207.8" y="47.4">Operting Temperature:-40℃~+105℃</text>
<text x="207.9" y="43">AC r.m.s</text>
<text x="207.9" y="51.8">Materirls</text>
<text x="207.9" y="56.2">Housing:High Temperature Plastic</text>
<text x="207.9" y="65">Terminal:Copper Alloy</text>
<text x="207.9" y="60.6">UL94V-0</text>
<text x="207.9" y="69.4">Material:PA9T</text>
<text x="207.8" y="73.8">Contact:phosphor Bronae,Gold 2U&quot; Plating;</text>
</g>
<g font-size="3.3">
<text x="174.6" y="175.3">单位</text>
<text x="200.7" y="175.3">尺寸公差</text>
<text x="174" y="180.7">日期</text>
<text x="174.8" y="186">比例</text>
<text x="175.1" y="191.4">承制</text>
<text x="200.1" y="186.5">角度公差</text>
<text x="174.9" y="196.4">校对</text>
<text x="198" y="196.2">版本</text>
<text x="221.6" y="196.3">品名</text>
<text x="174.5" y="201.7">审核</text>
<text x="197.8" y="201.9">视角</text>
</g>
<text font-size="2.7" x="219.4" y="201.4">包装规格</text>
<text font-size="2.6" x="232.5" y="195.8">單槽0.8mm 板對板公座 2x6pin H3.52</text>
</svg>
